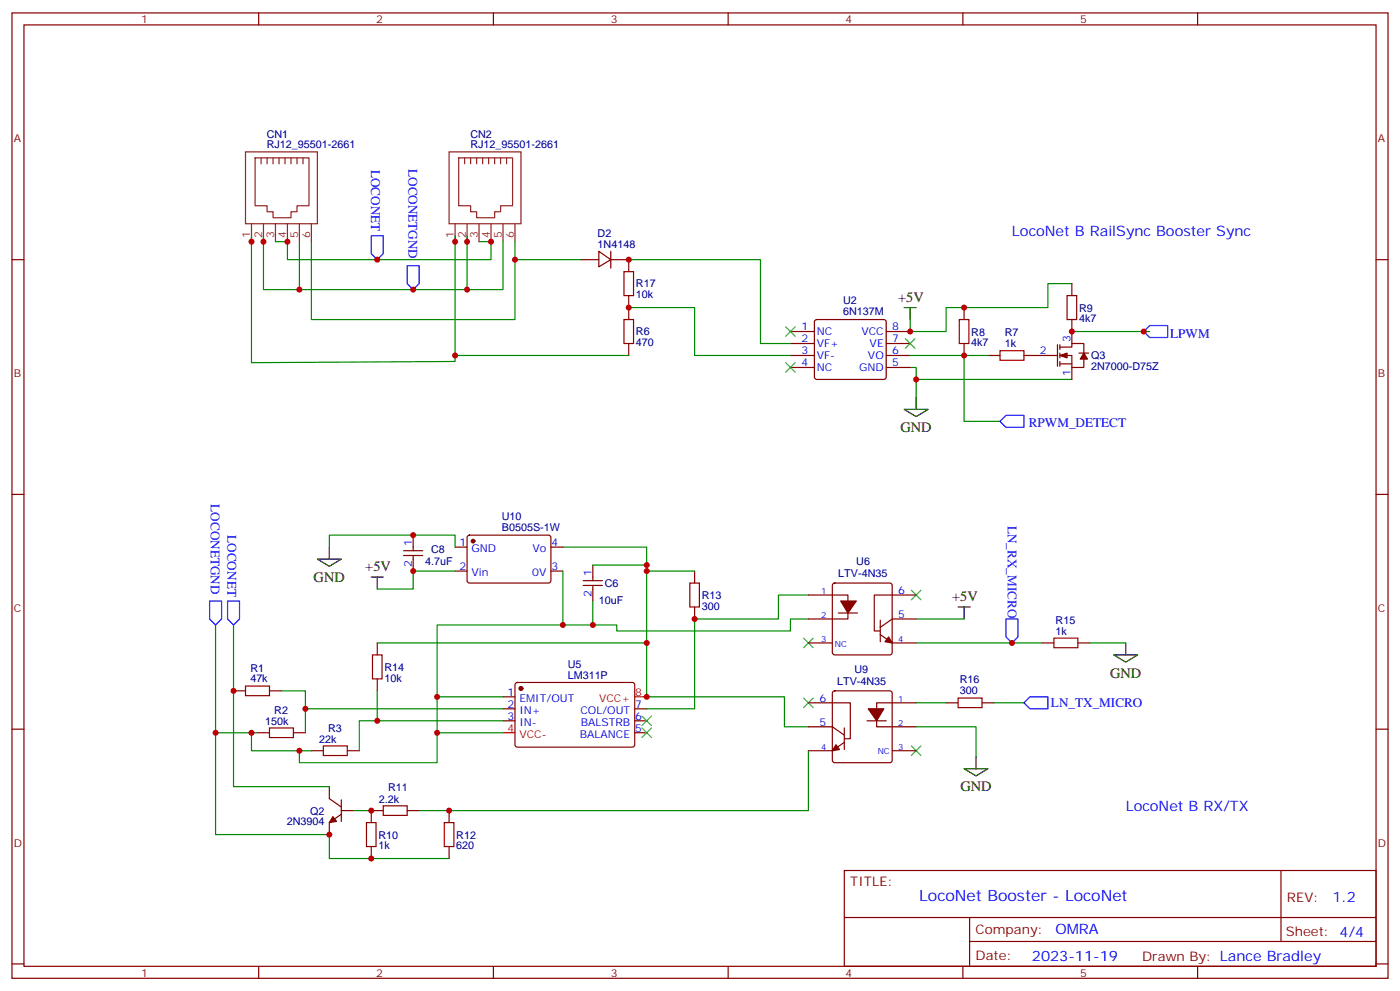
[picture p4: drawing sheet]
<svg xmlns="http://www.w3.org/2000/svg" width="412mm" height="292mm" viewBox="0 0 412 292" stroke-linecap="round" stroke-linejoin="round" font-family="sans-serif">
<g fill="none" stroke="#870000" stroke-width=".35">
<path d="M3.5 3.8h405.4v284.3h-405.4zM7.1 7.3h398.2v277.3h-398.2zM76.2 3.8v3.5M145.3 3.8v3.5M214.5 3.8v3.5M283.6 3.8v3.5M352.8 3.8v3.5M3.5 76.5h3.6M405.3 76.5h3.6M3.5 145.6h3.6M405.3 145.6h3.6M3.5 214.8h3.6"/>
<path d="M405.3 214.8h3.6M248.7 256.4h156.6v28.2h-156.6zM377.3 256.4v20.9M248.7 270.2h156.5M285.6 277.3h119.6M285.6 270.2v14.2M3.5 283.9h3.6M76.2 284.6v3.5M145.3 284.6v3.5M214.5 284.6v3.5M283.6 284.6v3.5M352.8 284.6v3.5"/>
<path d="M405.3 283.9h3.6"/>
</g>
<path d="M268.1 108.2h1.8v8.9" fill="none" stroke="#008700" stroke-width=".35"/>
<path d="M266.3 90.6h3.6M268.1 90.6v3.5M269.9 117.1v3.5M266.3 120.6h7.1l-3.5 2.1z" fill="none" stroke="#000" stroke-width=".35"/>
<path d="M240.1 94.3l.5-.2h19.7l.5 .2 .3 .5v16.3l-.3 .5-.5 .2h-19.7l-.5-.3-.2-.4v-16.3z" fill="#fff" stroke="#870000" stroke-width=".35"/>
<g fill="none" stroke="#870000" stroke-width=".35">
<path d="M171.1 76.5h5.3M176.4 74l3.5 2.5-3.5 2.1zM179.9 76.5h5.3v3.5M179.9 74v5M185.2 87.1v7M232.8 97.6h7.1M261.1 97.6h7M284 90.6v3.5M315.7 83.5v3.6M315.7 94.1v7.1M185.2 101.2v3.5M232.8 101.2h7.1"/>
<path d="M232.8 104.7h7.1M232.8 108.2h7.1M261.1 101.2h7M261.1 104.7h7M261.1 108.2h7M284 101.2v3.5M291 104.7h3.6M301.6 104.7h9.9M311.5 101.5v6.4M312.2 102.2h3.5v-1h3.6v2.8M312.2 104.7h3.5v3.5h3.6v-2.4M312.2 107.2h3.5"/>
<path d="M312.2 101.5v1.4M312.2 104v1.4M312.2 106.5v1.4M315.7 108.2v3.6M317.9 104h2.8M121.7 157.6v4.6M137.8 157.8l.5-.2 23.5 .1 .5 .6-.1 13-.6 .4h-23.6l-.4-.7v-12.7zM118.9 163.6h5.6M118.9 162.2h5.6M121.7 163.6v4.6M134.1 161.1h3.5M134.1 168.2h3.5"/>
<path d="M162.3 161.1h3.5M162.3 168.2h3.5M171.8 172.4h5.6M171.8 171h5.6M174.6 166.4v4.6M174.6 172.4v4.6M204.6 168.2v3.5M204.6 178.8v3.5M238.1 175.3h11.7v7h-11.7M245.4 171.9l.5-.2h16.2l.5 .2 .2 .5v19.8l-.2 .5-.5 .2h-16.2l-.5-.2-.2-.5v-19.8zM269.9 175.3h-12.4v10.5h1.8M111.1 189.4v3.5"/>
<path d="M111.1 200v3.5M238.1 189.4h7.1M246.9 180.6h5.7M259.3 186.9l3.5 2.5h7.1M259.3 182.7v6.3M269.9 182.3h-7.1l-3.5 2.5M306.9 189.4h3.5M317.5 189.4h3.5M68.8 203.5h3.5M75.8 215.8h3.6M79.4 203.5h3.5M86.4 215.8h3.6"/>
<path d="M148.2 205.2h3.5M148.2 208.8h3.5M148.2 212.3h3.5M151.9 201.2l.5-.2 34.1 .1 .5 .6-.1 17.9-.6 .5-34.2-.1-.4-.6v-17.7zM187 208.8h3.5M187 212.3h3.5M187 215.8h3.5M238.1 207h12.4v10.6h-1.8M238.1 214.1h7.1l3.5 2.4M245.4 203.7l.5-.2h16.2l.5 .2 .2 .5v19.7l-.2 .5-.5 .2h-16.2l-.5-.2-.2-.5v-19.7zM248.7 218.7l-3.5 2.4h-7.1M248.7 214.4v6.4"/>
<path d="M255.4 212.3h5.7M269.9 207h-11.7v7.1h11.7M278.7 207h3.5M289.3 207h3.5M91.7 221.1h3.5M97 231.7v3.5l3.5 2.5M100.5 239.8l-3.5 2.5v3.5M100.5 238.8h3.6M100.5 235.6v6.3M102.3 221.1h3.5M112.9 238.8h-3.5v3.5M119.9 238.8h3.6"/>
<path d="M132.3 238.8v3.5M262.8 221.1h7.1M109.4 249.3v3.6M132.3 249.3v3.6"/>
</g>
<g fill="none" stroke="#8c2424" stroke-width=".35">
<path d="M72.3 44.7h21.2v21.2h-21.2zM75.1 46.5h15.9v14.1h-3.5v1.8h-1.8v1.7h-5.3v-1.7h-1.7v-1.8h-3.6zM76.9 46.5v1.8M78.7 46.5v1.8M80.4 46.5v1.8M82.2 46.5v1.8M84 46.5v1.8M85.7 46.5v1.8M87.5 46.5v1.8M89.3 46.5v1.8M132.3 44.7h21.2v21.2h-21.2zM135.1 46.5h15.9v14.1h-3.5v1.8h-1.8v1.7h-5.3v-1.7h-1.8v-1.8h-3.5z"/>
<path d="M136.9 46.5v1.8M138.6 46.5v1.8M140.4 46.5v1.8M142.2 46.5v1.8M143.9 46.5v1.8M145.7 46.5v1.8M147.5 46.5v1.8M149.2 46.5v1.8M74.1 65.9v5.3M77.6 65.9v5.3M81.1 65.9v5.3M84.7 65.9v5.3"/>
<path d="M88.2 65.9v5.3M91.7 65.9v5.3M134.1 65.9v5.3M137.6 65.9v5.3M141.1 65.9v5.3M144.6 65.9v5.3M148.2 65.9v5.3M151.7 65.9v5.3"/>
</g>
<g fill="none" stroke="#008700" stroke-width=".35">
<path d="M74.1 69.4v37.4l60-.3v-37.1M77.6 69.4v15.9h70.6v-14.1M81.1 71.2h3.6v5.3h59.9v-5.3h-3.5M88.2 71.2v14.1M91.7 71.2v22.9h60v-22.9M137.6 69.4v15.9M151.7 76.5h19.4M185.2 76.5h38.8v24.7h8.8M185.2 90.6h19.4v14.1h28.2M315.7 83.5h-7v7.1h-30v7h-10.6v-3.5M315.7 97.6h23M134.1 104.7h51.1"/>
<path d="M268.1 104.7h22.9M269.9 111.8h45.8M284 104.7v19.4h10.6M97 161.1v-3.5h37.1v3.5M134.1 168.2h-12.4v5.3h-10.6M165.8 168.2v15.9h-37v21.1M165.8 161.1h24.7v44.1h40.6v8.9h7M174.6 166.4h15.9M174.6 177v7.1M190.5 168.2h14.1M238.1 175.3h-8.8v7h-24.7v26.5h-14.1M63.5 184.1v61.7h33.5v7.1h35.3"/>
<path d="M68.8 184.1v47.6h28.2M111.1 189.4h79.4M238.1 182.3h-5.3v3.5h-51.1v-1.7h-15.9M269.9 189.4h37M269.9 182.3h14.1M321 189.4h10.6M63.5 215.8h12.3M74.1 215.8v5.3h17.6M82.9 203.5h7.1v12.3M90 208.8h58.2M111.1 203.5v8.8M148.2 212.3h-42.4v8.8"/>
<path d="M148.2 215.8h-19.4v8.8h-40.6v-3.5M148.2 205.2h-19.4v10.6M269.9 214.1h17.6v8.8M269.9 207h8.8M292.8 207h8.8M104.1 238.8h5.3M238.1 221.1v17.7h-114.6"/>
</g>
<g fill="none" stroke="#a10000" stroke-width=".35">
<path d="M183.8 94.1h2.8v7.1h-2.8zM183.8 80h2.8v7.1h-2.8zM282.6 94.1h2.8v7.1h-2.8zM314.3 87.1h2.8v7h-2.8zM294.6 103.3h7v2.8h-7zM203.2 171.7h2.8v7.1h-2.8zM109.7 192.9h2.8v7.1h-2.8zM310.4 188h7.1v2.8h-7.1zM72.3 202.1h7.1v2.8h-7.1zM79.4 214.4h7v2.8h-7zM95.2 219.7h7.1v2.8h-7.1zM282.2 205.6h7.1v2.8h-7.1z"/>
<path d="M112.9 237.3h7v2.9h-7zM107.9 242.3h2.9v7h-2.9zM130.9 242.3h2.8v7h-2.8z"/>
</g>
<path d="M109.4 69.4h3.5v5.3l-1.8 1.8-1.7-1.8zM119.9 78.2h3.6v5.3l-1.8 1.8-1.8-1.8zM338.7 95.9h5.3v3.5h-5.3l-1.8-1.8zM294.6 124.1l1.7-1.8h5.3v3.6h-5.3zM61.7 177h3.6v5.3l-1.8 1.8-1.8-1.8zM67 177h3.6v5.3l-1.8 1.8-1.8-1.8zM296.3 182.3h3.6v5.3l-1.8 1.8-1.8-1.8zM301.6 207l1.8-1.8h5.3v3.6h-5.3z" fill="none" stroke="#00f" stroke-width=".35"/>
<g fill="none" stroke="#3c3" stroke-width=".35">
<path d="M231.4 96.2l2.8 2.9M234.2 96.2l-2.8 2.9M266.7 99.8l2.8 2.8M269.5 99.8l-2.8 2.8M231.4 106.8l2.8 2.8M234.2 106.8l-2.8 2.8M268.5 173.8l2.8 2.9M271.3 173.8l-2.8 2.9M236.7 188l2.8 2.8M239.5 188l-2.8 2.8M189.1 210.9l2.8 2.8M189.1 214.4l2.8 2.8"/>
<path d="M191.9 210.9l-2.8 2.8M191.9 214.4l-2.8 2.8M236.7 205.6l2.8 2.8M239.5 205.6l-2.8 2.8M268.5 219.7l2.8 2.8M271.3 219.7l-2.8 2.8"/>
</g>
<g fill="#870000" stroke="#870000" stroke-width=".35">
<path d="M98.1 240.5l1 1.4-2.1 .4z"/>
<path d="M312.2 104.7l2.1-.7v1.4z"/>
<path d="M319.3 104l1 1.8h-2.1z"/>
<path d="M247.6 177h4.6l-2.4 3.6z"/>
<path d="M261.8 187.6l1 1.8-2.1-.4z"/>
<path d="M255.8 208.8h4.5l-2.1 3.5z"/>
<path d="M246.2 219.4l1.1 1.4-2.1 .3z"/>
<circle cx="153.5" cy="202.8" r=".53"/>
<circle cx="139.3" cy="159.4" r=".53"/>
</g>
<path d="M148.2 215.8h3.5M187 205.2h3.5" fill="none" stroke="#f00" stroke-width=".35"/>
<path d="M93.5 164.7h7l-3.5 2.1zM97 161.1v3.6M109.4 170h3.5M111.1 170v3.5M282.2 178.8h3.6M284 178.8v3.5M328.1 192.9h7l-3.5 2.1zM331.6 189.4v3.5M284 226.4h7l-3.5 2.1zM287.5 222.9v3.5" fill="none" stroke="#000" stroke-width=".35"/>
<g fill="#c00">
<circle cx="284" cy="104.7" r=".88"/>
<circle cx="269.9" cy="111.8" r=".88"/>
<circle cx="284" cy="90.6" r=".88"/>
<circle cx="84.7" cy="71.2" r=".88"/>
<circle cx="144.6" cy="71.2" r=".88"/>
<circle cx="88.2" cy="85.3" r=".88"/>
<circle cx="137.6" cy="85.3" r=".88"/>
<circle cx="111.1" cy="76.5" r=".88"/>
<circle cx="121.7" cy="85.3" r=".88"/>
<circle cx="336.9" cy="97.6" r=".88"/>
<circle cx="134.1" cy="71.2" r=".88"/>
<circle cx="74.1" cy="71.2" r=".88"/>
<circle cx="77.6" cy="71.2" r=".88"/>
<circle cx="137.6" cy="71.2" r=".88"/>
<circle cx="68.8" cy="203.5" r=".88"/>
<circle cx="63.5" cy="215.8" r=".88"/>
<circle cx="90" cy="208.8" r=".88"/>
<circle cx="74.1" cy="215.8" r=".88"/>
<circle cx="88.2" cy="221.1" r=".88"/>
<circle cx="128.8" cy="215.8" r=".88"/>
<circle cx="128.8" cy="205.2" r=".88"/>
<circle cx="165.8" cy="184.1" r=".88"/>
<circle cx="97" cy="245.8" r=".88"/>
<circle cx="109.4" cy="238.8" r=".88"/>
<circle cx="109.4" cy="252.9" r=".88"/>
<circle cx="204.6" cy="182.3" r=".88"/>
<circle cx="190.5" cy="168.2" r=".88"/>
<circle cx="190.5" cy="166.4" r=".88"/>
<circle cx="174.6" cy="184.1" r=".88"/>
<circle cx="111.1" cy="212.3" r=".88"/>
<circle cx="190.5" cy="189.4" r=".88"/>
<circle cx="121.7" cy="168.2" r=".88"/>
<circle cx="121.7" cy="157.6" r=".88"/>
<circle cx="132.3" cy="238.8" r=".88"/>
<circle cx="190.5" cy="205.2" r=".88"/>
<circle cx="298.1" cy="189.4" r=".88"/>
<circle cx="151.7" cy="76.5" r=".88"/>
<circle cx="134.1" cy="104.7" r=".88"/>
<circle cx="185.2" cy="76.5" r=".88"/>
<circle cx="185.2" cy="90.6" r=".88"/>
<circle cx="315.7" cy="97.6" r=".88"/>
<circle cx="268.1" cy="97.6" r=".88"/>
</g>
<text font-size="4.6" fill="#00f" x="270.8" y="265.4">LocoNet Booster - LocoNet</text>
<g font-size="4.2" fill="#00f">
<text x="298.1" y="69.4">LocoNet B RailSync Booster Sync</text>
<text x="331.6" y="238.8">LocoNet B RX/TX</text>
<text x="392.5" y="265.7">1.2</text>
<text x="310.9" y="275.2">OMRA</text>
<text x="304" y="283">2023-11-19</text>
</g>
<g font-size="4.2">
<text x="264.6" y="88.8">+5V</text>
<text x="265.3" y="127.3">GND</text>
<text x="92.4" y="171.4">GND</text>
<text x="107.6" y="168.2">+5V</text>
<text x="280.5" y="177">+5V</text>
<text x="327" y="199.6">GND</text>
<text x="282.9" y="233.1">GND</text>
</g>
<g font-size="3.9" fill="#00f">
<text x="109.4" y="50" transform="rotate(90 109.4 50)">LOCONET</text>
<text x="120.3" y="49.8" transform="rotate(90 120.3 49.8)">LOCONETGND</text>
<text x="344.7" y="99.4">LPWM</text>
<text x="303.1" y="125.9">RPWM_DETECT</text>
<text x="62.1" y="148.6" transform="rotate(90 62.1 148.6)">LOCONETGND</text>
<text x="296.8" y="154.9" transform="rotate(90 296.8 154.9)">LN_RX_MICRO</text>
<text x="67" y="157.6" transform="rotate(90 67 157.6)">LOCONET</text>
<text x="309.6" y="208.3">LN_TX_MICRO</text>
</g>
<g font-size="3.9" fill="#800">
<text x="250.5" y="261">TITLE:</text>
<text x="379.1" y="265.7">REV:</text>
<text x="287.4" y="275.2">Company:</text>
<text x="378.7" y="275.8">Sheet: 4/4</text>
<text x="287.4" y="282.9">Date:</text>
<text x="336.4" y="282.9">Drawn By: Lance Bradley</text>
</g>
<g font-size="3.2" fill="#800">
<text x="41.6" y="6.8">1</text>
<text x="110.8" y="6.8">2</text>
<text x="179.9" y="6.8">3</text>
<text x="249.1" y="6.8">4</text>
<text x="318.2" y="6.8">5</text>
<text x="4.1" y="41.9">A</text>
<text x="405.9" y="41.9">A</text>
<text x="4.1" y="111.1">B</text>
<text x="405.9" y="111.1">B</text>
<text x="4.1" y="180.2">C</text>
<text x="405.9" y="180.2">C</text>
<text x="4.1" y="249.3">D</text>
<text x="405.9" y="249.3">D</text>
<text x="41.6" y="287.6">1</text>
<text x="110.8" y="287.6">2</text>
<text x="179.9" y="287.6">3</text>
<text x="249.1" y="287.6">4</text>
<text x="318.2" y="287.6">5</text>
</g>
<g font-size="3.2" fill="#000080">
<text x="78.6" y="40.5">CN1</text>
<text x="138.5" y="40.5">CN2</text>
<text x="78.6" y="43.7">RJ12_95501-2661</text>
<text x="138.5" y="43.7">RJ12_95501-2661</text>
<text x="176" y="69.7">D2</text>
<text x="176" y="73">1N4148</text>
<text x="187.3" y="87.9">10k</text>
<text x="187.3" y="84.7">R17</text>
<text x="248.4" y="89.6">U2</text>
<text x="248.4" y="92.8">6N137M</text>
<text x="317.9" y="95">4k7</text>
<text x="317.9" y="91.8">R9</text>
<text x="187.3" y="98.8">R6</text>
<text x="286.1" y="98.9">R8</text>
<text x="296" y="99.1">R7</text>
<text x="187.3" y="102">470</text>
<text x="286.1" y="102">4k7</text>
<text x="296" y="102.2">1k</text>
<text x="321.4" y="105.8">Q3</text>
<text x="321.4" y="109.1">2N7000-D75Z</text>
<text x="147.8" y="153.2">U10</text>
<text x="147.8" y="156.4">B0505S-1W</text>
<text x="125.2" y="166.4">4.7uF</text>
<text x="127" y="162.9">C8</text>
<text x="252.2" y="166.4">U6</text>
<text x="178.2" y="173">C6</text>
<text x="246.9" y="170">LTV-4N35</text>
<text x="176.4" y="177.9">10uF</text>
<text x="206.7" y="179.6">300</text>
<text x="206.7" y="176.5">R13</text>
<text x="311" y="183.7">R15</text>
<text x="311" y="186.9">1k</text>
<text x="73.7" y="197.8">R1</text>
<text x="113.2" y="197.6">R14</text>
<text x="167.2" y="196.8">U5</text>
<text x="73.7" y="201">47k</text>
<text x="113.2" y="200.8">10k</text>
<text x="167.2" y="200">LM311P</text>
<text x="246.6" y="201.7">LTV-4N35</text>
<text x="251.7" y="198.2">U9</text>
<text x="282.7" y="201.3">R16</text>
<text x="282.7" y="204.5">300</text>
<text x="78.1" y="213.4">150k</text>
<text x="80.8" y="210.2">R2</text>
<text x="96.7" y="215.5">R3</text>
<text x="94" y="218.7">22k</text>
<text x="114.3" y="233.1">R11</text>
<text x="91.4" y="239.9">Q2</text>
<text x="111.6" y="236.4">2.2k</text>
<text x="84.5" y="243.1">2N3904</text>
<text x="111.5" y="250.2">1k</text>
<text x="111.5" y="247">R10</text>
<text x="134.4" y="250.2">620</text>
<text x="134.4" y="247">R12</text>
</g>
<g font-size="3.2" fill="#8d2323">
<text x="73.7" y="70" transform="rotate(-90 73.7 70)">1</text>
<text x="77.3" y="70" transform="rotate(-90 77.3 70)">2</text>
<text x="80.8" y="70" transform="rotate(-90 80.8 70)">3</text>
<text x="84.3" y="70" transform="rotate(-90 84.3 70)">4</text>
<text x="87.8" y="70" transform="rotate(-90 87.8 70)">5</text>
<text x="91.4" y="70" transform="rotate(-90 91.4 70)">6</text>
<text x="133.7" y="70" transform="rotate(-90 133.7 70)">1</text>
<text x="137.2" y="70" transform="rotate(-90 137.2 70)">2</text>
<text x="140.8" y="70" transform="rotate(-90 140.8 70)">3</text>
<text x="144.3" y="70" transform="rotate(-90 144.3 70)">4</text>
<text x="147.8" y="70" transform="rotate(-90 147.8 70)">5</text>
<text x="151.3" y="70" transform="rotate(-90 151.3 70)">6</text>
</g>
<g font-size="3.2" fill="#00f">
<text x="236.1" y="97.3">1</text>
<text x="236.1" y="100.8">2</text>
<text x="240.6" y="98.7">NC</text>
<text x="253.7" y="98.7">VCC</text>
<text x="262.8" y="100.8">7</text>
<text x="262.8" y="97.3">8</text>
<text x="315.4" y="100.8" transform="rotate(-90 315.4 100.8)">3</text>
<text x="236.1" y="104.4">3</text>
<text x="236.1" y="107.9">4</text>
<text x="240.6" y="102.2">VF+</text>
<text x="240.6" y="105.8">VF-</text>
<text x="255.7" y="105.8">VO</text>
<text x="256.2" y="102.2">VE</text>
<text x="262.8" y="107.9">5</text>
<text x="262.8" y="104.4">6</text>
<text x="306.3" y="104.4">2</text>
<text x="240.6" y="109.3">NC</text>
<text x="253.1" y="109.3">GND</text>
<text x="315.4" y="110.6" transform="rotate(-90 315.4 110.6)">1</text>
<text x="121.4" y="160.8" transform="rotate(-90 121.4 160.8)">1</text>
<text x="135.4" y="160.8">1</text>
<text x="162.5" y="160.8">4</text>
<text x="121.4" y="167" transform="rotate(-90 121.4 167)">2</text>
<text x="135.4" y="167.9">2</text>
<text x="138.9" y="162.6">GND</text>
<text x="156.9" y="162.6">Vo</text>
<text x="162.5" y="167.9">3</text>
<text x="138.9" y="169.6">Vin</text>
<text x="156.8" y="169.6">0V</text>
<text x="174.3" y="169.6" transform="rotate(-90 174.3 169.6)">1</text>
<text x="174.3" y="175.9" transform="rotate(-90 174.3 175.9)">2</text>
<text x="264.6" y="174.9">6</text>
<text x="264.6" y="182">5</text>
<text x="149.5" y="204.9">1</text>
<text x="149.5" y="208.4">2</text>
<text x="153" y="206.7">EMIT/OUT</text>
<text x="187.1" y="208.4">7</text>
<text x="241.4" y="206.7">6</text>
<text x="149.5" y="211.9">3</text>
<text x="153" y="210.2">IN+</text>
<text x="153" y="213.7">IN-</text>
<text x="171" y="210.2">COL/OUT</text>
<text x="171.1" y="213.7">BALSTRB</text>
<text x="187.1" y="215.5">5</text>
<text x="187.1" y="211.9">6</text>
<text x="241.4" y="213.7">5</text>
<text x="170.8" y="217.2">BALANCE</text>
</g>
<g font-size="3.2" fill="#f00">
<text x="176.5" y="206.7">VCC+</text>
<text x="187.1" y="204.9">8</text>
<text x="149.5" y="215.5">4</text>
<text x="153" y="217.2">VCC-</text>
</g>
<g font-size="2.5" fill="#00f">
<text x="241.8" y="174.9">1</text>
<text x="241.8" y="182">2</text>
<text x="241.8" y="189">3</text>
<text x="245.9" y="190.4">NC</text>
<text x="264.6" y="189">4</text>
<text x="264.6" y="206.7">1</text>
<text x="264.6" y="213.7">2</text>
<text x="241.8" y="220.8">4</text>
<text x="264.6" y="220.8">3</text>
<text x="258.5" y="222.2">NC</text>
</g>
</svg>
